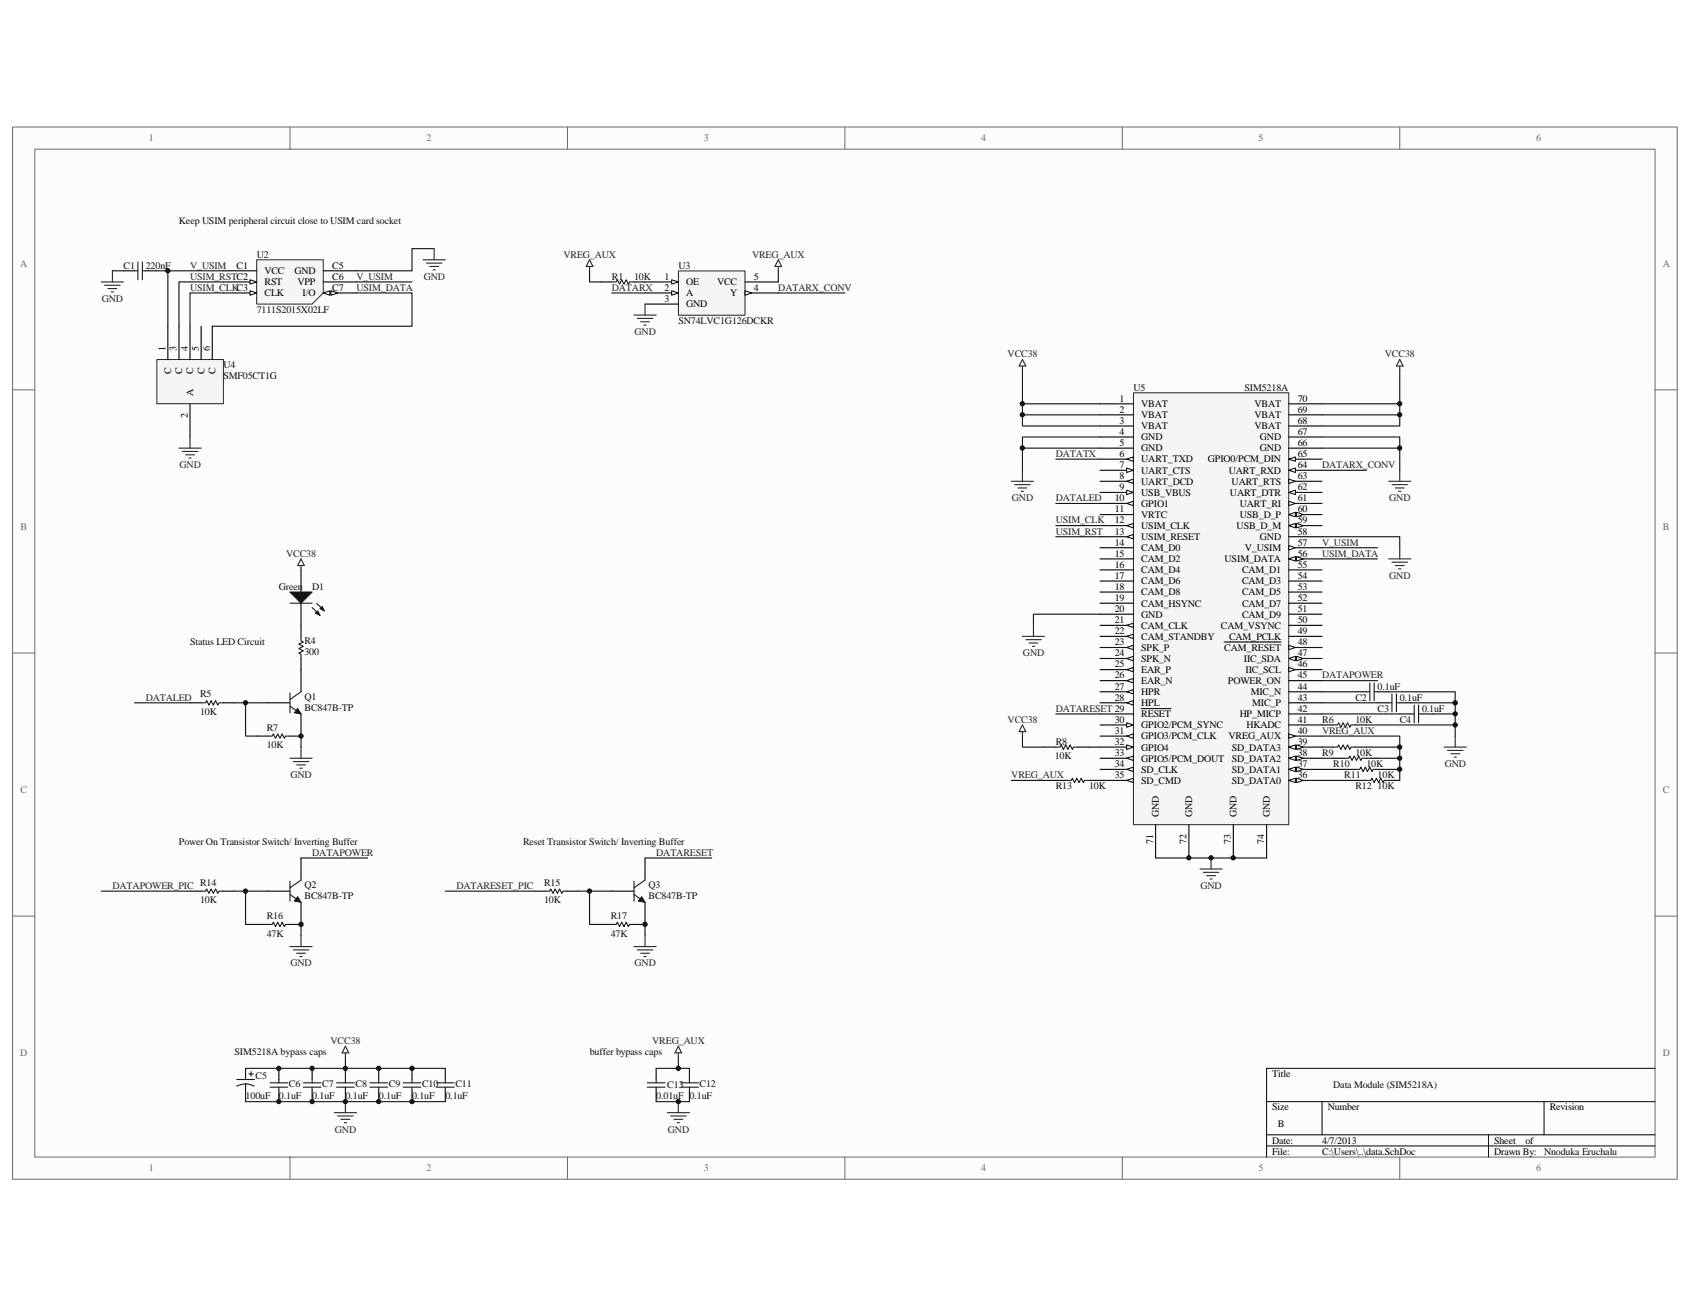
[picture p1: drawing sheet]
<svg xmlns="http://www.w3.org/2000/svg" width="279mm" height="216mm" viewBox="0 0 279 216" stroke-linecap="round" stroke-linejoin="round" font-family="sans-serif">
<path d="M2.1 21h275.2v173.9h-275.2z" fill="#fcfcfc"/>
<path d="M2.1 21h275.2v173.9h-275.2z" fill="none" stroke="#6a6a6a" stroke-width=".17"/>
<path d="M5.8 24.7h267.8v166.6h-267.8z" fill="#fcfcfc"/>
<g fill="none" stroke="#6a6a6a" stroke-width=".17">
<path d="M5.8 24.7h267.8v166.6h-267.8zM47.9 21v3.6M93.8 21v3.6M139.7 21v3.6M185.5 21v3.6M231.4 21v3.6M2.1 64.5h3.6M273.6 64.5h3.7M2.1 107.9h3.6M273.6 107.9h3.7M2.1 151.4h3.6M273.6 151.4h3.7"/>
<path d="M47.9 191.3v3.6M93.8 191.3v3.6M139.7 191.3v3.6M185.5 191.3v3.6M231.4 191.3v3.6"/>
</g>
<path d="M273.6 176.6h-64.2v14.7M209.4 182.1h64.2M209.4 187.6h64.2M209.4 189.4h64.2M218.6 182.1v5.5M246.1 187.6v3.7M255.3 182.1v5.5" fill="none" stroke="#000" stroke-width=".17"/>
<g fill="none" stroke="#0e0e0e" stroke-width=".18">
<path d="M169 61.3v5.5h12.9M169 66.8v1.8h12.9M169 68.6v1.8h12.9M169 74.1h12.9M174.5 75.9h7.4M181.9 72.2h-12.9v5.5M218.6 72.2h12.8v5.5M218.6 74.1h12.8M218.6 77.7h7.3M218.6 68.6h12.8M218.6 66.8h12.8M231.4 61.3v9.1h-12.8"/>
<path d="M174.5 86.9h7.4M174.5 88.7h7.4M218.6 88.7h12.8v1.9M218.6 90.6h9.1M218.6 92.4h9.1M181.9 101.5h-11v1.9M218.6 116.2h9.1M218.6 114.4h5.5M218.6 118h12.8M229.6 114.4h11v3.6h-3.7M233.3 116.2h7.3M169 121.7v1.8h3.7"/>
<path d="M180 123.5h1.9M40.6 176.6h33M57.1 174.8v1.8M40.6 182.1h33"/>
</g>
<g fill="none" stroke="#262626" stroke-width=".18">
<path d="M169 59.4l.6 1.1h-1.1zM231.4 59.4l.6 1.1h-1.1zM167.2 79.6h3.7M169 60.5v.8M169 77.7v1.9M229.6 79.6h3.7M231.4 60.5v.8M231.4 77.7v1.9M167.7 80.1h2.6M168.3 80.7h1.5M168.8 81.2h.4M229.6 92.4h3.7"/>
<path d="M230.1 80.1h2.6M230.1 92.9h2.6M230.7 80.7h1.5M230.7 93.5h1.5M231.2 81.2h.4M231.2 94h.4M231.4 90.6v1.8M169 105.2h3.7M169 119.8l.6 1.1h-1.1zM169.6 105.7h2.5M170.1 106.3h1.5M170.7 106.8h.3"/>
<path d="M170.9 103.4v1.8M169 120.9v.8M238.8 123.5h3.6M239.3 124.1h2.6M239.9 124.6h1.4M240.4 125.2h.4M240.6 121.7v1.8M57.1 173l.6 1.1h-1.1zM57.1 174.1v.7M55.3 183.9h3.6M55.8 184.5h2.6M56.4 185h1.4"/>
<path d="M56.9 185.6h.4M57.1 182.1v1.8"/>
</g>
<path d="M224.1 114.4h1.8M227.7 114.4h1.9" fill="none" stroke="#000" stroke-width=".18"/>
<path d="M225.9 114.4h.6M226.5 112.9v2.9M227.2 114.4h.5M227.2 112.9v2.9" fill="none" stroke="#1c1c1c" stroke-width=".18"/>
<path d="M42.4 42.9h11v5.5l-1.8 1.9h-9.2z" fill-rule="evenodd" fill="#f5f5f5" stroke="#262626" stroke-width=".17"/>
<path d="M36.9 44.8h5.5M36.9 46.6h5.5" fill="none" stroke="#000" stroke-width=".18"/>
<path d="M41.3 46.2l1.1 .4-1.1 .4z" fill="#fcfcfc" stroke="#000" stroke-width=".17"/>
<path d="M36.9 48.4h5.5" fill="none" stroke="#000" stroke-width=".18"/>
<path d="M41.3 48.1l1.1 .3-1.1 .4z" fill="#fcfcfc" stroke="#000" stroke-width=".17"/>
<path d="M53.4 48.4h5.5" fill="none" stroke="#000" stroke-width=".18"/>
<g fill="#fcfcfc" stroke="#000" stroke-width=".17">
<path d="M53.4 48.4l1.1-.3v.7z"/>
<path d="M54.7 48.1l1.1 .3-1.1 .4z"/>
</g>
<path d="M53.4 46.6h5.5M53.4 44.8h5.5" fill="none" stroke="#000" stroke-width=".18"/>
<path d="M70 42.9h3.6M70.5 43.5h2.6M71.1 44h1.4M71.6 44.6h.4M71.8 41.1v1.8M29.6 74.1h3.7M30.1 74.6h2.6M30.7 75.2h1.5M31.2 75.7h.4M31.4 72.2v1.9" fill="none" stroke="#262626" stroke-width=".18"/>
<path d="M58.9 46.6h9.2M71.8 41.1h-3.7v3.7h-9.2" fill="none" stroke="#0e0e0e" stroke-width=".18"/>
<path d="M26 59.5h10.9v7.2h-10.9z" fill="#f5f5f5"/>
<path d="M25.9 59.4h11v7.3h-11z" fill="none" stroke="#262626" stroke-width=".17"/>
<g fill="none" stroke="#000" stroke-width=".18">
<path d="M20.4 44.8h1.8M24.1 44.8h1.8M27.7 53.9v5.5M29.6 53.9v5.5M31.4 53.9v5.5M33.3 53.9v5.5M35.1 53.9v5.5M31.4 66.8v5.4M49.8 94.2v3.7M49.8 99.7v5.5M31.4 116.2h1.9M36.9 116.2h1.9"/>
<path d="M44.3 116.2h3.6M49.8 108.9v5.5M49.8 118v3.7"/>
</g>
<g fill="none" stroke="#0e0e0e" stroke-width=".18">
<path d="M18.6 44.8h1.8M25.9 44.8h1.8M36.9 44.8h-9.2v9.1M36.9 46.6h-7.3v7.3M36.9 48.4h-5.5v5.5M58.9 48.4h9.2v5.5h-33M128.7 44.8v1.8M128.7 48.4h11M174.5 83.2h7.4M22.2 116.2h9.2M38.8 116.2h5.5M40.6 116.2v5.5h1.8"/>
<path d="M225.9 119.8h14.7M240.6 118v3.7M49.8 121.7v1.8M218.6 125.3h1.8M218.6 127.2h3.6M218.6 129h5.5M225.9 123.5h5.5M227.7 125.3h3.7M229.6 127.2h1.8M108.5 176.6h5.5M112.1 174.8v1.8M108.5 182.1h5.5"/>
</g>
<path d="M22.2 44.8h.6M22.8 43.3v2.9M23.5 44.8h.6M23.5 43.3v2.9M47.9 99.7h3.7M52.3 99.7l1.3 1.3M33.3 116.2h.7l.2-.4 .3 .8 .4-.8 .4 .8 .3-.8 .4 .8 .2-.4h.7M47.9 116.7l1.9 1.3M47.9 114.6v3.2M49.8 105.2v.7l.3 .2-.7 .4 .7 .3-.7 .4 .7 .4-.7 .3 .4 .2v.8M49.8 114.4l-1.9 1.2M51.6 100.4l1.3 1.3" fill="none" stroke="#1c1c1c" stroke-width=".18"/>
<g fill="none" stroke="#262626" stroke-width=".18">
<path d="M16.7 46.6h3.7M17.3 47.2h2.6M17.8 47.7h1.5M18.4 48.3h.4M18.6 44.8v1.8M97.5 42.9l.5 1.1h-1.1zM97.5 44v.8M104.8 52.1h3.7M105.4 52.6h2.5M105.9 53.2h1.5M106.5 53.7h.3M106.6 50.3v1.8"/>
<path d="M128.7 42.9l.5 1.1h-1.1zM128.7 44v.8M49.8 93.5v.7M49.8 92.4l.5 1.1h-1.1zM47.9 125.3h3.7M48.5 125.9h2.6M49 126.4h1.5M49.6 127h.4M49.8 123.5v1.8M112.1 174.1v.7M112.1 173l.6 1.1h-1.1zM110.3 183.9h3.7"/>
<path d="M110.9 184.5h2.5M111.4 185h1.5M112 185.6h.3M112.1 182.1v1.8"/>
</g>
<path d="M49.2 117.1l.6 .9-1.1-.2z" fill="#1c1c1c" stroke="#1c1c1c" stroke-width=".17"/>
<g fill="#1c1c1c" stroke="#1c1c1c" stroke-width=".18">
<path d="M47.9 97.9h3.7l-1.8 1.8z"/>
<path d="M52.5 101l.4 .7-.7-.3z"/>
<path d="M52.9 100.6l.4-.3 .3 .7z"/>
</g>
<path d="M112.2 44.8h11v7.3h-11z" fill="#f5f5f5"/>
<path d="M112.2 44.8h11v7.3h-11z" fill="none" stroke="#262626" stroke-width=".17"/>
<path d="M106.6 46.6h5.5" fill="none" stroke="#000" stroke-width=".18"/>
<path d="M111 46.2l1.1 .4-1.1 .4z" fill="#fcfcfc" stroke="#000" stroke-width=".17"/>
<path d="M106.6 48.4h5.5" fill="none" stroke="#000" stroke-width=".18"/>
<path d="M111 48.1l1.1 .3-1.1 .4z" fill="#fcfcfc" stroke="#000" stroke-width=".17"/>
<path d="M106.6 50.3h5.5M123.2 48.4h5.5" fill="none" stroke="#000" stroke-width=".18"/>
<path d="M123.2 48.1l1.1 .3-1.1 .4z" fill="#fcfcfc" stroke="#000" stroke-width=".17"/>
<g fill="none" stroke="#000" stroke-width=".18">
<path d="M99.3 46.6h1.8M104.8 46.6h1.8M123.2 46.6h5.5M218.6 119.8h1.8M224.1 119.8h1.8M227.7 116.2h1.9M231.4 116.2h1.9M231.4 118h1.9M235.1 118h1.8M42.4 121.7h1.9M47.9 121.7h1.9M172.7 123.5h1.8"/>
<path d="M174.5 129h1.9M178.2 123.5h1.8M180 129h1.9M218.6 123.5h1.8M220.4 125.3h1.8M222.2 127.2h1.9M224.1 123.5h1.8M224.1 129h1.8M225.9 125.3h1.8M227.7 127.2h1.9M229.6 129h1.8M31.4 147.3h1.9"/>
<path d="M36.9 147.3h1.9M42.4 152.8h1.9M47.9 152.8h1.9M88.3 147.3h1.8M93.8 147.3h1.8M99.3 152.8h1.8M104.8 152.8h1.8M40.6 176.6v1.9M46.1 176.6v1.9M51.6 176.6v1.9M57.1 176.6v1.9M62.6 176.6v1.9"/>
<path d="M68.1 176.6v1.9M73.6 176.6v1.9M108.5 176.6v1.9M114 176.6v1.9M40.6 180.3v1.8M46.1 180.3v1.8M51.6 180.3v1.8M57.1 180.3v1.8M62.6 180.3v1.8M68.1 180.3v1.8M73.6 180.3v1.8M108.5 180.3v1.8"/>
<path d="M114 180.3v1.8"/>
</g>
<g fill="none" stroke="#1c1c1c" stroke-width=".18">
<path d="M101.1 46.6h.8l.2-.4 .3 .8 .4-.8 .4 .8 .3-.8 .4 .8 .2-.4h.7M220.4 119.8h.7l.2-.3 .4 .7 .4-.7 .3 .7 .4-.7 .4 .7 .1-.4h.8M229.6 116.2h.5M230.1 114.7v3M230.9 116.2h.5M230.9 114.7v3M233.3 118h.5M233.8 116.6v2.9M234.5 118h.6M234.5 116.6v2.9M44.3 121.7h.7l.2-.4 .4 .7 .3-.7 .4 .7 .4-.7 .3 .7 .2-.3h.7M174.5 123.5h.8l.2-.4 .3 .8 .4-.8 .4 .8 .3-.8 .4 .8 .2-.4h.7"/>
<path d="M176.4 129h.7l.2-.3 .4 .7 .3-.7 .4 .7 .4-.7 .3 .7 .2-.4h.7M220.4 123.5h.7l.2-.4 .4 .8 .4-.8 .3 .8 .4-.8 .4 .8 .1-.4h.8M222.2 125.3h.8l.2-.3 .3 .7 .4-.7 .4 .7 .3-.7 .4 .7 .2-.4h.7M224.1 127.2h.7l.2-.4 .4 .8 .3-.8 .4 .8 .4-.8 .3 .8 .2-.4h.7M225.9 129h.7l.2-.3 .4 .7 .4-.7 .3 .7 .4-.7 .4 .7 .1-.4h.8M33.3 147.3h.7l.2-.3 .3 .7 .4-.7 .4 .7 .3-.7 .4 .7 .2-.4h.7M44.3 152.8h.7l.2-.4 .4 .8 .3-.8 .4 .8 .4-.8 .3 .8 .2-.4h.7M90.1 147.3h.8l.2-.3 .3 .7 .4-.7 .4 .7 .3-.7 .4 .7 .2-.4h.7M101.1 152.8h.8l.2-.4 .3 .8 .4-.8 .4 .8 .3-.8 .4 .8 .2-.4h.7M39.1 178.5h3M39.2 179.6l.7-.3 .7-.1 .7 .1 .7 .3M40.6 179.2v1.1"/>
<path d="M41.1 177.5h.8M41.5 177.2v.7M44.6 179h3M44.6 179.7h3M46.1 178.5v.5M46.1 179.7v.6M50.1 179.7h3M50.1 179h3M51.6 178.5v.5M51.6 179.7v.6M55.6 179.7h3M55.6 179h3"/>
<path d="M57.1 178.5v.5M57.1 179.7v.6M61.2 179.7h2.9M61.2 179h2.9M62.6 178.5v.5M62.6 179.7v.6M66.7 179.7h2.9M66.7 179h2.9M68.1 178.5v.5M68.1 179.7v.6M72.2 179.7h2.9M72.2 179h2.9"/>
<path d="M73.6 178.5v.5M73.6 179.7v.6M107 179.7h2.9M107 179h2.9M108.5 178.5v.5M108.5 179.7v.6M112.5 179.7h3M112.5 179h3M114 178.5v.5M114 179.7v.6"/>
</g>
<g fill="none" stroke="#0e0e0e" stroke-width=".18">
<path d="M97.5 44.8v1.8h1.8M101.1 48.4h5.5M174.5 118h7.4M218.6 112.5h9.1M167.2 129h7.3M218.6 121.7h12.8v7.3M16.7 147.3h14.7M38.8 147.3h5.5M40.6 147.3v5.5h1.8M49.8 152.8v1.8M49.8 141.8h11M73.6 147.3h14.7"/>
<path d="M95.6 147.3h5.5M97.5 147.3v5.5h1.8M106.6 141.8h11.1M106.6 152.8v1.8"/>
</g>
<g fill="none" stroke="#262626" stroke-width=".18">
<path d="M47.9 156.5h3.7M48.5 157h2.6M49 157.6h1.5M49.6 158.1h.4M49.8 154.6v1.9M104.8 156.5h3.7M105.4 157h2.5M105.9 157.6h1.5M106.5 158.1h.3M106.6 154.6v1.9M198.4 143.7h3.7M198.9 144.2h2.6"/>
<path d="M199.5 144.8h1.5M200 145.3h.4M200.2 141.8v1.9"/>
</g>
<path d="M187.4 65h25.7v71.3h-25.7z" fill="#f5f5f5"/>
<path d="M187.4 64.9h25.7v71.4h-25.7z" fill="none" stroke="#262626" stroke-width=".17"/>
<path d="M181.9 66.8h5.5M181.9 68.6h5.5M181.9 70.4h5.5M181.9 72.2h5.5M181.9 74.1h5.5M181.9 75.9h5.5" fill="none" stroke="#000" stroke-width=".18"/>
<path d="M186.3 75.9l1.1-.4v.8z" fill="#fcfcfc" stroke="#000" stroke-width=".17"/>
<path d="M181.9 77.7h5.5" fill="none" stroke="#000" stroke-width=".18"/>
<path d="M186.3 77.4l1.1 .3-1.1 .4z" fill="#fcfcfc" stroke="#000" stroke-width=".17"/>
<path d="M181.9 79.6h5.5" fill="none" stroke="#000" stroke-width=".18"/>
<path d="M186.3 79.6l1.1-.4v.7z" fill="#fcfcfc" stroke="#000" stroke-width=".17"/>
<path d="M181.9 81.4h5.5" fill="none" stroke="#000" stroke-width=".18"/>
<path d="M186.3 81l1.1 .4-1.1 .4z" fill="#fcfcfc" stroke="#000" stroke-width=".17"/>
<path d="M181.9 83.2h5.5" fill="none" stroke="#000" stroke-width=".18"/>
<path d="M186.3 83.2l1.1-.3v.7z" fill="#fcfcfc" stroke="#000" stroke-width=".17"/>
<path d="M181.9 85.1h5.5M181.9 86.9h5.5" fill="none" stroke="#000" stroke-width=".18"/>
<path d="M186.3 86.9l1.1-.4v.8z" fill="#fcfcfc" stroke="#000" stroke-width=".17"/>
<path d="M181.9 88.7h5.5" fill="none" stroke="#000" stroke-width=".18"/>
<path d="M186.3 88.7l1.1-.4v.8z" fill="#fcfcfc" stroke="#000" stroke-width=".17"/>
<path d="M181.9 90.6h5.5M181.9 92.4h5.5M181.9 94.2h5.5M181.9 96.1h5.5M181.9 97.9h5.5M181.9 99.7h5.5M181.9 101.5h5.5M181.9 103.4h5.5" fill="none" stroke="#000" stroke-width=".18"/>
<path d="M186.3 103.4l1.1-.4v.7z" fill="#fcfcfc" stroke="#000" stroke-width=".17"/>
<path d="M181.9 105.2h5.5" fill="none" stroke="#000" stroke-width=".18"/>
<path d="M186.3 105.2l1.1-.4v.8z" fill="#fcfcfc" stroke="#000" stroke-width=".17"/>
<path d="M181.9 107h5.5" fill="none" stroke="#000" stroke-width=".18"/>
<path d="M186.3 107l1.1-.3v.7z" fill="#fcfcfc" stroke="#000" stroke-width=".17"/>
<path d="M181.9 108.9h5.5" fill="none" stroke="#000" stroke-width=".18"/>
<path d="M186.3 108.9l1.1-.4v.7z" fill="#fcfcfc" stroke="#000" stroke-width=".17"/>
<path d="M181.9 110.7h5.5" fill="none" stroke="#000" stroke-width=".18"/>
<path d="M186.3 110.7l1.1-.4v.8z" fill="#fcfcfc" stroke="#000" stroke-width=".17"/>
<path d="M181.9 112.5h5.5" fill="none" stroke="#000" stroke-width=".18"/>
<path d="M186.3 112.5l1.1-.3v.7z" fill="#fcfcfc" stroke="#000" stroke-width=".17"/>
<path d="M181.9 114.4h5.5" fill="none" stroke="#000" stroke-width=".18"/>
<path d="M186.3 114.4l1.1-.4v.7z" fill="#fcfcfc" stroke="#000" stroke-width=".17"/>
<path d="M181.9 116.2h5.5" fill="none" stroke="#000" stroke-width=".18"/>
<path d="M186.3 116.2l1.1-.4v.8z" fill="#fcfcfc" stroke="#000" stroke-width=".17"/>
<path d="M181.9 118h5.5M181.9 119.8h5.5M188.7 117.1h4.9" fill="none" stroke="#000" stroke-width=".18"/>
<path d="M186.3 119.5l1.1 .3-1.1 .4z" fill="#fcfcfc" stroke="#000" stroke-width=".17"/>
<path d="M181.9 121.7h5.5" fill="none" stroke="#000" stroke-width=".18"/>
<path d="M186.3 121.7l1.1-.4v.7z" fill="#fcfcfc" stroke="#000" stroke-width=".17"/>
<path d="M181.9 123.5h5.5" fill="none" stroke="#000" stroke-width=".18"/>
<path d="M186.3 123.1l1.1 .4-1.1 .4z" fill="#fcfcfc" stroke="#000" stroke-width=".17"/>
<path d="M181.9 125.3h5.5" fill="none" stroke="#000" stroke-width=".18"/>
<path d="M186.3 125.3l1.1-.3v.7z" fill="#fcfcfc" stroke="#000" stroke-width=".17"/>
<path d="M181.9 127.2h5.5" fill="none" stroke="#000" stroke-width=".18"/>
<path d="M186.3 127.2l1.1-.4v.8z" fill="#fcfcfc" stroke="#000" stroke-width=".17"/>
<path d="M181.9 129h5.5" fill="none" stroke="#000" stroke-width=".18"/>
<path d="M186.3 129l1.1-.3v.7z" fill="#fcfcfc" stroke="#000" stroke-width=".17"/>
<path d="M213.1 129h5.5" fill="none" stroke="#000" stroke-width=".18"/>
<g fill="#fcfcfc" stroke="#000" stroke-width=".17">
<path d="M213.1 129l1.1-.3v.7z"/>
<path d="M214.4 128.7l1.1 .3-1.1 .4z"/>
</g>
<path d="M213.1 127.2h5.5" fill="none" stroke="#000" stroke-width=".18"/>
<g fill="#fcfcfc" stroke="#000" stroke-width=".17">
<path d="M213.1 127.2l1.1-.4v.8z"/>
<path d="M214.4 126.8l1.1 .4-1.1 .4z"/>
</g>
<path d="M213.1 125.3h5.5" fill="none" stroke="#000" stroke-width=".18"/>
<g fill="#fcfcfc" stroke="#000" stroke-width=".17">
<path d="M213.1 125.3l1.1-.3v.7z"/>
<path d="M214.4 125l1.1 .3-1.1 .4z"/>
</g>
<path d="M213.1 123.5h5.5" fill="none" stroke="#000" stroke-width=".18"/>
<g fill="#fcfcfc" stroke="#000" stroke-width=".17">
<path d="M213.1 123.5l1.1-.4v.8z"/>
<path d="M214.4 123.1l1.1 .4-1.1 .4z"/>
</g>
<path d="M213.1 121.7h5.5" fill="none" stroke="#000" stroke-width=".18"/>
<path d="M213.1 121.3l1.1 .4-1.1 .3z" fill="#fcfcfc" stroke="#000" stroke-width=".17"/>
<path d="M213.1 119.8h5.5M213.1 118h5.5M213.1 116.2h5.5M213.1 114.4h5.5M213.1 112.5h5.5M213.1 110.7h5.5" fill="none" stroke="#000" stroke-width=".18"/>
<path d="M213.1 110.3l1.1 .4-1.1 .4z" fill="#fcfcfc" stroke="#000" stroke-width=".17"/>
<path d="M213.1 108.9h5.5" fill="none" stroke="#000" stroke-width=".18"/>
<g fill="#fcfcfc" stroke="#000" stroke-width=".17">
<path d="M213.1 108.9l1.1-.4v.7z"/>
<path d="M214.4 108.5l1.1 .4-1.1 .3z"/>
</g>
<path d="M213.1 107h5.5" fill="none" stroke="#000" stroke-width=".18"/>
<path d="M213.1 106.7l1.1 .3-1.1 .4z" fill="#fcfcfc" stroke="#000" stroke-width=".17"/>
<path d="M213.1 99.7h5.5M213.1 97.9h5.5M213.1 96.1h5.5M213.1 94.2h5.5M213.1 92.4h5.5M202.4 106.1h9.4M213.1 105.2h5.5M213.1 103.4h5.5M213.1 101.5h5.5" fill="none" stroke="#000" stroke-width=".18"/>
<g fill="#fcfcfc" stroke="#000" stroke-width=".17">
<path d="M213.1 92.4l1.1-.4v.8z"/>
<path d="M214.4 92l1.1 .4-1.1 .4z"/>
</g>
<path d="M213.1 90.6h5.5" fill="none" stroke="#000" stroke-width=".18"/>
<path d="M213.1 90.2l1.1 .4-1.1 .3z" fill="#fcfcfc" stroke="#000" stroke-width=".17"/>
<path d="M213.1 88.7h5.5M213.1 86.9h5.5" fill="none" stroke="#000" stroke-width=".18"/>
<g fill="#fcfcfc" stroke="#000" stroke-width=".17">
<path d="M213.1 86.9l1.1-.4v.8z"/>
<path d="M214.4 86.5l1.1 .4-1.1 .4z"/>
</g>
<path d="M213.1 85.1h5.5" fill="none" stroke="#000" stroke-width=".18"/>
<g fill="#fcfcfc" stroke="#000" stroke-width=".17">
<path d="M213.1 85.1l1.1-.4v.7z"/>
<path d="M214.4 84.7l1.1 .4-1.1 .3z"/>
</g>
<path d="M213.1 83.2h5.5" fill="none" stroke="#000" stroke-width=".18"/>
<path d="M213.1 82.9l1.1 .3-1.1 .4z" fill="#fcfcfc" stroke="#000" stroke-width=".17"/>
<path d="M213.1 81.4h5.5" fill="none" stroke="#000" stroke-width=".18"/>
<path d="M213.1 81.4l1.1-.4v.8z" fill="#fcfcfc" stroke="#000" stroke-width=".17"/>
<path d="M213.1 79.6h5.5" fill="none" stroke="#000" stroke-width=".18"/>
<path d="M213.1 79.2l1.1 .4-1.1 .3z" fill="#fcfcfc" stroke="#000" stroke-width=".17"/>
<path d="M213.1 77.7h5.5" fill="none" stroke="#000" stroke-width=".18"/>
<path d="M213.1 77.7l1.1-.3v.7z" fill="#fcfcfc" stroke="#000" stroke-width=".17"/>
<path d="M213.1 75.9h5.5" fill="none" stroke="#000" stroke-width=".18"/>
<path d="M213.1 75.9l1.1-.4v.8z" fill="#fcfcfc" stroke="#000" stroke-width=".17"/>
<g fill="none" stroke="#000" stroke-width=".18">
<path d="M213.1 74.1h5.5M213.1 72.2h5.5M213.1 70.4h5.5M213.1 68.6h5.5M213.1 66.8h5.5M191.1 136.3v5.5M196.6 136.3v5.5M203.9 136.3v5.5M209.4 136.3v5.5M44.3 147.3h3.6M49.8 141.8v3.7M49.8 149.2v3.6"/>
<path d="M101.1 147.3h3.7M106.6 141.8v3.7M106.6 149.2v3.6"/>
</g>
<path d="M47.9 147.9l1.9 1.3M47.9 145.7v3.3M49.8 145.5l-1.9 1.3M104.8 147.9l1.8 1.3M104.8 145.7v3.3M106.6 145.5l-1.8 1.3" fill="none" stroke="#1c1c1c" stroke-width=".18"/>
<g fill="#1c1c1c" stroke="#1c1c1c" stroke-width=".17">
<path d="M49.2 148.2l.6 1-1.1-.2z"/>
<path d="M106.1 148.2l.5 1-1.1-.2z"/>
</g>
<path d="M191.1 141.8h18.3" fill="none" stroke="#0e0e0e" stroke-width=".18"/>
<g fill="#0e0e0e" stroke="#0e0e0e" stroke-width=".17">
<circle cx="27.8" cy="44.8" r=".36"/>
<circle cx="40.6" cy="147.3" r=".36"/>
<circle cx="40.6" cy="116.2" r=".36"/>
<circle cx="46.1" cy="182.1" r=".35"/>
<circle cx="46.1" cy="176.6" r=".35"/>
<circle cx="49.8" cy="152.8" r=".36"/>
<circle cx="49.8" cy="121.7" r=".36"/>
<circle cx="51.6" cy="182.1" r=".35"/>
<circle cx="51.6" cy="176.6" r=".35"/>
<circle cx="57.1" cy="182.1" r=".35"/>
<circle cx="57.1" cy="176.6" r=".35"/>
<circle cx="62.6" cy="182.1" r=".36"/>
<circle cx="62.6" cy="176.6" r=".36"/>
<circle cx="68.1" cy="182.1" r=".36"/>
<circle cx="68.1" cy="176.6" r=".36"/>
<circle cx="97.5" cy="147.3" r=".36"/>
<circle cx="106.6" cy="152.8" r=".36"/>
<circle cx="112.1" cy="182.1" r=".35"/>
<circle cx="112.1" cy="176.6" r=".36"/>
<circle cx="169" cy="74.1" r=".36"/>
<circle cx="169" cy="68.6" r=".35"/>
<circle cx="169" cy="66.7" r=".36"/>
<circle cx="196.5" cy="141.8" r=".35"/>
<circle cx="200.2" cy="141.8" r=".36"/>
<circle cx="203.9" cy="141.8" r=".35"/>
<circle cx="231.4" cy="127.2" r=".36"/>
<circle cx="231.4" cy="125.3" r=".35"/>
<circle cx="231.4" cy="123.5" r=".36"/>
<circle cx="231.4" cy="74.1" r=".36"/>
<circle cx="231.4" cy="68.6" r=".35"/>
<circle cx="231.4" cy="66.7" r=".36"/>
<circle cx="240.6" cy="119.8" r=".36"/>
<circle cx="240.6" cy="118" r=".36"/>
<circle cx="240.6" cy="116.2" r=".36"/>
</g>
<g font-size="1.7" fill="#696969">
<text x="24.6" y="23.3">1</text>
<text x="70.5" y="23.3">2</text>
<text x="116.4" y="23.3">3</text>
<text x="162.2" y="23.3">4</text>
<text x="208.1" y="23.3">5</text>
<text x="254" y="23.3">6</text>
<text x="3.3" y="44.2">A</text>
<text x="274.9" y="44.2">A</text>
<text x="3.4" y="87.7">B</text>
<text x="274.9" y="87.7">B</text>
<text x="3.4" y="131.1">C</text>
<text x="274.9" y="131.1">C</text>
<text x="3.3" y="174.6">D</text>
<text x="274.9" y="174.6">D</text>
<text x="24.6" y="193.7">1</text>
<text x="70.5" y="193.7">2</text>
<text x="116.4" y="193.7">3</text>
<text x="162.2" y="193.7">4</text>
<text x="208.1" y="193.7">5</text>
<text x="254" y="193.7">6</text>
</g>
<g font-size="1.7" fill="#0e0e0e">
<text x="29.6" y="37.1">Keep USIM peripheral circuit close to USIM card socket</text>
<text x="20.4" y="44.4">C1</text>
<text x="24.1" y="44.4">220nF</text>
<text x="42.4" y="42.6">U2</text>
<text x="101.2" y="46.2">R1</text>
<text x="104.8" y="46.2">10K</text>
<text x="112.2" y="44.4">U3</text>
<text x="42.4" y="51.7">7111S2015X02LF</text>
<text x="112.2" y="53.6">SN74LVC1G126DCKR</text>
<text x="36.9" y="60.9">U4</text>
<text x="36.9" y="62.7">SMF05CT1G</text>
<text x="187.4" y="64.6">U5</text>
<text x="205.7" y="64.6">SIM5218A</text>
<text x="46.1" y="97.5">Green</text>
<text x="51.6" y="97.5">D1</text>
<text x="31.4" y="106.7">Status LED Circuit</text>
<text x="50.3" y="106.5">R4</text>
<text x="50.3" y="108.3">300</text>
<text x="33.1" y="118.2">10K</text>
<text x="33.1" y="115.3">R5</text>
<text x="50.3" y="115.7">Q1</text>
<text x="50.3" y="117.5">BC847B-TP</text>
<text x="218.6" y="119.5">R6</text>
<text x="224.1" y="115.8">C2</text>
<text x="224.1" y="119.5">10K</text>
<text x="227.8" y="114">0.1uF</text>
<text x="227.8" y="117.7">C3</text>
<text x="231.4" y="119.5">C4</text>
<text x="231.4" y="115.8">0.1uF</text>
<text x="235.1" y="117.7">0.1uF</text>
<text x="44.1" y="123.7">10K</text>
<text x="44.1" y="120.8">R7</text>
<text x="174.4" y="125.5">10K</text>
<text x="174.5" y="123.1">R8</text>
<text x="218.6" y="125">R9</text>
<text x="224.1" y="125">10K</text>
<text x="174.5" y="130.5">R13</text>
<text x="180" y="130.5">10K</text>
<text x="220.4" y="126.8">R10</text>
<text x="222.3" y="128.7">R11</text>
<text x="224.1" y="130.5">R12</text>
<text x="225.9" y="126.8">10K</text>
<text x="227.8" y="130.5">10K</text>
<text x="227.8" y="128.7">10K</text>
<text x="29.6" y="139.6">Power On Transistor Switch/ Inverting Buffer</text>
<text x="86.5" y="139.6">Reset Transistor Switch/ Inverting Buffer</text>
<text x="33.1" y="149.3">10K</text>
<text x="33.1" y="146.4">R14</text>
<text x="50.3" y="146.8">Q2</text>
<text x="50.3" y="148.6">BC847B-TP</text>
<text x="90" y="149.3">10K</text>
<text x="90" y="146.4">R15</text>
<text x="107.2" y="146.8">Q3</text>
<text x="107.2" y="148.6">BC847B-TP</text>
<text x="44.1" y="154.8">47K</text>
<text x="44.1" y="151.9">R16</text>
<text x="101" y="154.8">47K</text>
<text x="101" y="151.9">R17</text>
<text x="38.8" y="174.4">SIM5218A bypass caps</text>
<text x="42.2" y="178.5">C5</text>
<text x="47.8" y="179.7">C6</text>
<text x="53.3" y="179.7">C7</text>
<text x="58.8" y="179.7">C8</text>
<text x="64.3" y="179.7">C9</text>
<text x="69.8" y="179.7">C10</text>
<text x="75.3" y="179.7">C11</text>
<text x="97.5" y="174.4">buffer bypass caps</text>
<text x="110.3" y="179.9">C13</text>
<text x="115.7" y="179.7">C12</text>
<text x="220.4" y="179.9">Data Module (SIM5218A)</text>
<text x="40.6" y="181.8">100uF</text>
<text x="46.1" y="181.8">0.1uF</text>
<text x="51.6" y="181.8">0.1uF</text>
<text x="57.1" y="181.8">0.1uF</text>
<text x="62.6" y="181.8">0.1uF</text>
<text x="68.1" y="181.8">0.1uF</text>
<text x="73.6" y="181.8">0.1uF</text>
<text x="108.5" y="181.8">0.01uF 0.1uF</text>
<text x="255.3" y="190.9">Nnoduka Eruchalu</text>
</g>
<g font-size="1.7" fill="#262626">
<text x="31.4" y="44.4">V_USIM</text>
<text x="31.4" y="46.2">USIM_RSTC2</text>
<text x="58.9" y="46.2">V_USIM</text>
<text x="70.1" y="46.2">GND</text>
<text x="93.2" y="42.6">VREG_AUX</text>
<text x="124.4" y="42.6">VREG_AUX</text>
<text x="16.8" y="49.9">GND</text>
<text x="31.4" y="48.1">USIM_CLKC3</text>
<text x="58.9" y="48.1">USIM_DATA</text>
<text x="101.2" y="48.1">DATARX</text>
<text x="128.7" y="48.1">DATARX_CONV</text>
<text x="104.9" y="55.4">GND</text>
<text x="166.6" y="59.1">VCC38</text>
<text x="229" y="59.1">VCC38</text>
<text x="29.7" y="77.4">GND</text>
<text x="174.5" y="75.5">DATATX</text>
<text x="218.6" y="77.4">DATARX_CONV</text>
<text x="167.3" y="82.8">GND</text>
<text x="174.5" y="82.9">DATALED</text>
<text x="229.7" y="82.8">GND</text>
<text x="174.5" y="86.5">USIM_CLK</text>
<text x="174.5" y="88.4">USIM_RST</text>
<text x="47.3" y="92">VCC38</text>
<text x="218.6" y="90.2">V_USIM</text>
<text x="218.6" y="92">USIM_DATA</text>
<text x="229.7" y="95.7">GND</text>
<text x="169.1" y="108.5">GND</text>
<text x="218.6" y="112.2">DATAPOWER</text>
<text x="24.1" y="115.8">DATALED</text>
<text x="166.6" y="119.5">VCC38</text>
<text x="174.5" y="117.7">DATARESET 29</text>
<text x="218.6" y="121.3">VREG_AUX</text>
<text x="48" y="128.6">GND</text>
<text x="167.2" y="128.7">VREG_AUX</text>
<text x="238.8" y="126.8">GND</text>
<text x="51.6" y="141.5">DATAPOWER</text>
<text x="108.5" y="141.5">DATARESET</text>
<text x="18.6" y="147">DATAPOWER_PIC</text>
<text x="75.5" y="147">DATARESET_PIC</text>
<text x="198.5" y="146.9">GND</text>
<text x="48" y="159.8">GND</text>
<text x="104.9" y="159.8">GND</text>
<text x="54.7" y="172.6">VCC38</text>
<text x="107.8" y="172.6">VREG_AUX</text>
<text x="55.4" y="187.2">GND</text>
<text x="110.4" y="187.2">GND</text>
</g>
<g font-size="1.7">
<text x="39.1" y="44.4">C1</text>
<text x="43.7" y="45.3">VCC</text>
<text x="43.7" y="47.2">RST</text>
<text x="48.7" y="45.3">GND</text>
<text x="49.2" y="47.2">VPP</text>
<text x="54.9" y="44.4">C5</text>
<text x="54.9" y="46.2">C6</text>
<text x="109.9" y="46.2">1</text>
<text x="113.5" y="47.2">OE</text>
<text x="118.6" y="47.2">VCC</text>
<text x="124.6" y="46.2">5</text>
<text x="43.7" y="49">CLK</text>
<text x="50" y="49">I/O</text>
<text x="54.9" y="48.1">C7</text>
<text x="109.9" y="48.1">2</text>
<text x="109.9" y="49.9">3</text>
<text x="113.5" y="49">A</text>
<text x="113.5" y="50.8">GND</text>
<text x="120.7" y="49">Y</text>
<text x="124.6" y="48.1">4</text>
<text x="27.3" y="58" transform="rotate(-90 27.3 58)">1</text>
<text x="29.2" y="58" transform="rotate(-90 29.2 58)">3</text>
<text x="31" y="58" transform="rotate(-90 31 58)">4</text>
<text x="32.9" y="58" transform="rotate(-90 32.9 58)">5</text>
<text x="34.7" y="58" transform="rotate(-90 34.7 58)">6</text>
<text x="28.3" y="61.8" transform="rotate(-90 28.3 61.8)">C</text>
<text x="30.1" y="61.8" transform="rotate(-90 30.1 61.8)">C</text>
<text x="31.9" y="65.5" transform="rotate(-90 31.9 65.5)">A</text>
<text x="31.9" y="61.8" transform="rotate(-90 31.9 61.8)">C</text>
<text x="33.8" y="61.8" transform="rotate(-90 33.8 61.8)">C</text>
<text x="35.6" y="61.8" transform="rotate(-90 35.6 61.8)">C</text>
<text x="31" y="69" transform="rotate(-90 31 69)">2</text>
<text x="185.1" y="66.4">1</text>
<text x="185.1" y="68.2">2</text>
<text x="185.1" y="70">3</text>
<text x="185.1" y="71.9">4</text>
<text x="188.7" y="67.3">VBAT</text>
<text x="188.7" y="69.1">VBAT</text>
<text x="188.7" y="71">VBAT</text>
<text x="207.4" y="71">VBAT</text>
<text x="207.4" y="69.1">VBAT</text>
<text x="207.4" y="67.3">VBAT</text>
<text x="214.5" y="71.9">67</text>
<text x="214.5" y="70">68</text>
<text x="214.5" y="68.2">69</text>
<text x="214.5" y="66.4">70</text>
<text x="185.1" y="73.7">5</text>
<text x="185.1" y="75.5">6</text>
<text x="185.1" y="77.4">7</text>
<text x="188.7" y="72.8">GND</text>
<text x="188.7" y="74.6">GND</text>
<text x="188.7" y="76.5">UART_TXD</text>
<text x="199.7" y="76.5">GPIO0/PCM_DIN</text>
<text x="208.3" y="74.6">GND</text>
<text x="208.3" y="72.8">GND</text>
<text x="214.5" y="77.4">64</text>
<text x="214.5" y="73.7">66</text>
<text x="214.5" y="75.5">65</text>
<text x="184.3" y="82.9">10</text>
<text x="185.1" y="79.2">8</text>
<text x="185.1" y="81">9</text>
<text x="188.7" y="78.3">UART_CTS</text>
<text x="188.7" y="80.1">UART_DCD</text>
<text x="188.7" y="82">USB_VBUS</text>
<text x="188.7" y="83.8">GPIO1</text>
<text x="203.2" y="78.3">UART_RXD</text>
<text x="203.3" y="82">UART_DTR</text>
<text x="203.6" y="80.1">UART_RTS</text>
<text x="205" y="83.8">UART_RI</text>
<text x="214.5" y="82.9">61</text>
<text x="214.5" y="79.2">63</text>
<text x="214.5" y="81">62</text>
<text x="184.3" y="84.7">11</text>
<text x="184.3" y="86.5">12</text>
<text x="184.3" y="88.4">13</text>
<text x="188.7" y="85.6">VRTC</text>
<text x="188.7" y="87.4">USIM_CLK</text>
<text x="188.7" y="89.3">USIM_RESET</text>
<text x="204.4" y="87.4">USB_D_M</text>
<text x="205" y="85.6">USB_D_P</text>
<text x="208.3" y="89.3">GND</text>
<text x="214.5" y="88.4">58</text>
<text x="214.5" y="86.5">59</text>
<text x="214.5" y="84.7">60</text>
<text x="184.3" y="90.2">14</text>
<text x="184.3" y="92">15</text>
<text x="184.3" y="93.9">16</text>
<text x="184.3" y="95.7">17</text>
<text x="188.7" y="91.1">CAM_D0</text>
<text x="188.7" y="92.9">CAM_D2</text>
<text x="188.7" y="94.8">CAM_D4</text>
<text x="202.5" y="92.9">USIM_DATA</text>
<text x="205.3" y="94.8">CAM_D1</text>
<text x="205.8" y="91.1">V_USIM</text>
<text x="214.5" y="90.2">57</text>
<text x="214.5" y="95.7">54</text>
<text x="214.5" y="93.9">55</text>
<text x="214.5" y="92">56</text>
<text x="184.3" y="97.5">18</text>
<text x="184.3" y="99.4">19</text>
<text x="184.3" y="101.2">20</text>
<text x="188.7" y="96.6">CAM_D6</text>
<text x="188.7" y="98.4">CAM_D8</text>
<text x="188.7" y="100.3">CAM_HSYNC</text>
<text x="205.3" y="100.3">CAM_D7</text>
<text x="205.3" y="98.4">CAM_D5</text>
<text x="205.3" y="96.6">CAM_D3</text>
<text x="214.5" y="101.2">51</text>
<text x="214.5" y="99.4">52</text>
<text x="214.5" y="97.5">53</text>
<text x="184.3" y="103">21</text>
<text x="184.3" y="104.8">22</text>
<text x="184.3" y="106.7">23</text>
<text x="188.7" y="102.1">GND</text>
<text x="188.7" y="103.9">CAM_CLK</text>
<text x="188.7" y="105.7">CAM_STANDBY</text>
<text x="188.7" y="107.6">SPK_P</text>
<text x="201.8" y="103.9">CAM_VSYNC</text>
<text x="202.4" y="107.6">CAM_RESET</text>
<text x="203.2" y="105.7">CAM_PCLK</text>
<text x="205.3" y="102.1">CAM_D9</text>
<text x="214.5" y="106.7">48</text>
<text x="214.5" y="104.8">49</text>
<text x="214.5" y="103">50</text>
<text x="184.3" y="108.5">24</text>
<text x="184.3" y="110.3">25</text>
<text x="184.3" y="112.2">26</text>
<text x="188.7" y="109.4">SPK_N</text>
<text x="188.7" y="111.3">EAR_P</text>
<text x="188.7" y="113.1">EAR_N</text>
<text x="203" y="113.1">POWER_ON</text>
<text x="205.6" y="109.4">IIC_SDA</text>
<text x="205.9" y="111.3">IIC_SCL</text>
<text x="214.5" y="110.3">46</text>
<text x="214.5" y="108.5">47</text>
<text x="214.5" y="112.2">45</text>
<text x="184.3" y="114">27</text>
<text x="184.3" y="115.8">28</text>
<text x="184.3" y="119.5">30</text>
<text x="188.7" y="114.9">HPR</text>
<text x="188.7" y="116.8">HPL</text>
<text x="188.7" y="118.6">RESET</text>
<text x="205" y="118.6">HP_MICP</text>
<text x="206.8" y="114.9">MIC_N</text>
<text x="207" y="116.8">MIC_P</text>
<text x="214.5" y="119.5">41</text>
<text x="214.5" y="114">44</text>
<text x="214.5" y="117.7">42</text>
<text x="214.5" y="115.8">43</text>
<text x="184.3" y="121.3">31</text>
<text x="184.3" y="123.1">32</text>
<text x="184.3" y="125">33</text>
<text x="188.7" y="120.4">GPIO2/PCM_SYNC</text>
<text x="188.7" y="122.2">GPIO3/PCM_CLK</text>
<text x="188.7" y="124.1">GPIO4</text>
<text x="188.7" y="125.9">GPIO5/PCM_DOUT</text>
<text x="203.1" y="122.2">VREG_AUX</text>
<text x="203.6" y="125.9">SD_DATA2</text>
<text x="203.6" y="124.1">SD_DATA3</text>
<text x="206.1" y="120.4">HKADC</text>
<text x="214.5" y="121.3">40</text>
<text x="214.5" y="125">38</text>
<text x="214.5" y="123.1">39</text>
<text x="184.3" y="126.8">34</text>
<text x="184.3" y="128.7">35</text>
<text x="188.7" y="127.7">SD_CLK</text>
<text x="188.7" y="129.6">SD_CMD</text>
<text x="203.6" y="129.6">SD_DATA0</text>
<text x="203.6" y="127.7">SD_DATA1</text>
<text x="214.5" y="128.7">36</text>
<text x="214.5" y="126.8">37</text>
<text x="191.6" y="135.1" transform="rotate(-90 191.6 135.1)">GND</text>
<text x="197.1" y="135.1" transform="rotate(-90 197.1 135.1)">GND</text>
<text x="204.4" y="135.1" transform="rotate(-90 204.4 135.1)">GND</text>
<text x="209.9" y="135.1" transform="rotate(-90 209.9 135.1)">GND</text>
<text x="190.6" y="139.5" transform="rotate(-90 190.6 139.5)">71</text>
<text x="196.2" y="139.5" transform="rotate(-90 196.2 139.5)">72</text>
<text x="203.5" y="139.5" transform="rotate(-90 203.5 139.5)">73</text>
<text x="209" y="139.5" transform="rotate(-90 209 139.5)">74</text>
<text x="210.3" y="178.1">Title</text>
<text x="210.3" y="183.6">Size</text>
<text x="219.5" y="183.6">Number</text>
<text x="256.2" y="183.6">Revision</text>
<text x="210.3" y="189.1">Date:</text>
<text x="210.3" y="190.9">File:</text>
<text x="211.2" y="186.3">B</text>
<text x="218.6" y="189.1">4/7/2013</text>
<text x="218.6" y="190.9">C:\Users\..\data.SchDoc</text>
<text x="247" y="189.1">Sheet</text>
<text x="247" y="190.9">Drawn By:</text>
<text x="252.2" y="189.1">of</text>
</g>
</svg>
